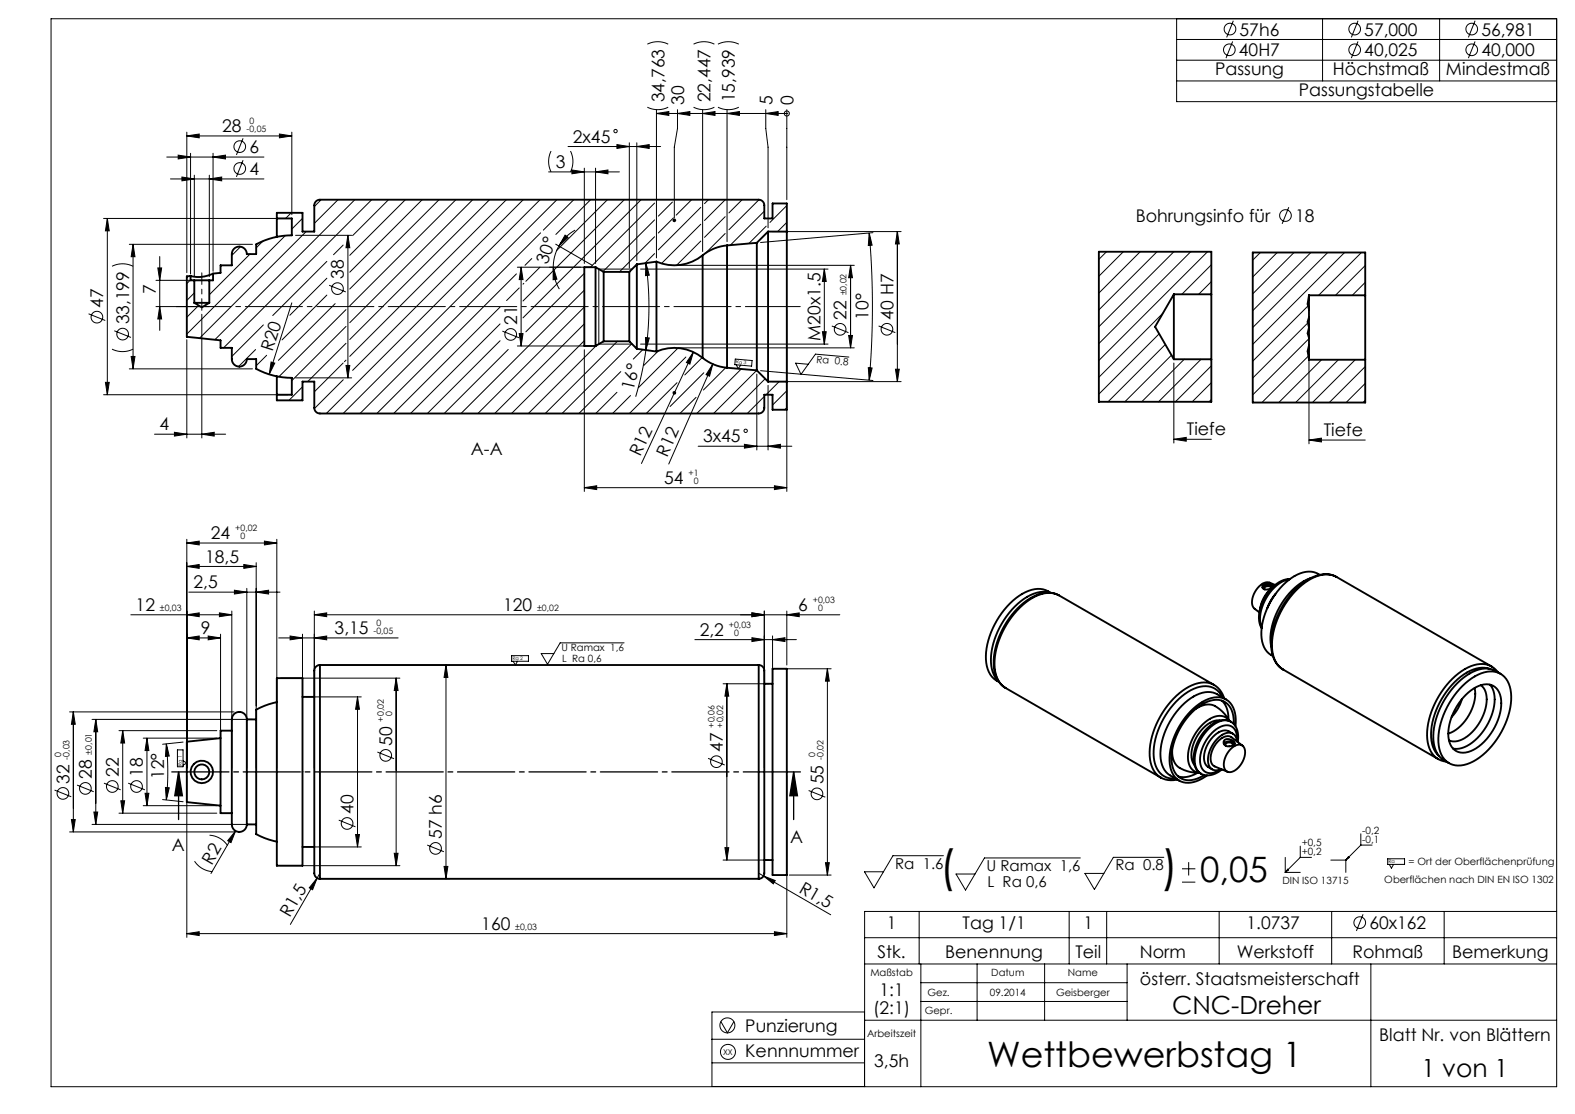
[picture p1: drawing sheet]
<svg xmlns="http://www.w3.org/2000/svg" width="420mm" height="297mm" viewBox="0 0 420 297" stroke-linecap="round" stroke-linejoin="round" font-family="sans-serif">
<g fill="none" stroke="#000" stroke-width=".27">
<path d="M13.6 5h401.5v284.7h-401.5zM172.6 11.8a6.2 6.2 0 0 1 5.6 0M184.9 11.8a6.2 6.2 0 0 1 5.6 0M191.5 11.8a6.2 6.2 0 0 1 5.5 0M313.8 5v22.1h101.3M313.8 10.5h101.3M313.8 16.1h101.3M328.7 11.1l-1.8 4.4M328.9 5.5l-1.8 4.5M352.7 5v16.6M362.1 5.5l-1.7 4.5M362.1 11.1l-1.7 4.4"/>
<path d="M383.9 5v16.6M393.4 5.5l-1.8 4.5M393.4 11.1l-1.8 4.4M49.8 36.2l3.3-.5v1zM49.8 35.2v37.5M49.8 36.2h28M64.8 36.9l-1.8 4.4M74.5 35.7l3.3 .5-3.3 .5zM77.8 35.2v22M151.5 39.1h24.7M164.5 38.6l3.3 .5-3.3 .5zM167.8 38.1v33.4"/>
<path d="M169.8 39.1l3.3-.5v1zM169.8 38.1v31.4M172.6 28.6a6.2 6.2 0 0 0 5.6 0M175.1 30.3l3.3-.6v1.1zM175.1 30.3h34.7M175.1 29.2v39.6M180.7 30.3l3.3-.6v1.1zM180.7 29.2v5l-.9 5v18.9M184.9 28.6a6.2 6.2 0 0 0 5.6 0M187.4 30.3l3.3-.6v1.1zM187.4 29.2v37.9M191.5 28.6a6.2 6.2 0 0 0 5.5 0"/>
<path d="M193.9 30.3l3.3-.6v1.1zM193.9 29.2v35.2M204.2 30.3l3.3-.6v1.1zM204.2 29.2v5l.6 5v21.5M209.8 30.3h.1M209.8 29.2v24M313.8 21.6h101.3M27.6 58.2h49.2M28.6 58.2l.5 3.3h-1zM28.6 58.2v47M44.5 41.9h25.9M45.5 47.7h24.9"/>
<path d="M47.5 41.4l3.3 .5-3.3 .5zM48.5 47.2l3.3 .5-3.3 .5zM50.8 40.9v32.2M51.8 46.7v27M55.8 47.7l3.3-.5v1zM55.8 46.7v27M56.8 41.9l3.3-.5v1zM56.8 40.9v31.4M64.8 42.7l-1.8 4.5M77.7 56.7l-1.5 1.5M80.7 58.2l-2.9 2.9M85.7 53.2l-1.9 1.9"/>
<path d="M90.1 53.2l-6.3 6.4M94.6 53.2l-37.3 37.4M99.1 53.2l-39.5 39.5M103.6 53.2l-9.6 9.6M108.1 53.2l-14.8 14.9M112.6 53.2l-19.3 19.4M117.1 53.2l-23.8 23.9M121.6 53.2l-28.3 28.3M126.1 53.2l-32.8 32.8M130.6 53.2l-37.3 37.3M135 53.2l-41.7 41.8M139.5 53.2l-45.5 45.5"/>
<path d="M144 53.2l-57 57M146.3 45.8h18.9M147 40.3a6.2 6.2 0 0 0 0 5.5M148.5 53.2l-57 57M152.1 40.3a6.2 6.2 0 0 1 0 5.5M152.5 45.3l3.3 .5-3.3 .5zM153 53.2l-8.1 8.2M155.8 44.8v25.4M157.5 53.2l-9.3 9.3M158.8 45.8l3.3-.5v1zM158.8 44.8v25.4M162 53.2l-13.6 13.6"/>
<path d="M166.5 53.2l-27 27M171 53.2l-31.5 31.5M174.6 54.1l-17.1 17.1M174.6 58.6l-13.8 13.8M179.3 53.9l-3.7 3.7M179.3 58.7h1M179.5 58.4l.7 .7M179.6 58.1l-4 4M179.8 58.2v1M180.2 58.4l-.7 .7M184.4 53.2l-4.1 4.2M186.9 55.3l-11.3 11.3"/>
<path d="M186.9 59.8l-10.5 10.4M188.9 53.2l-1 1.1M193.4 53.3l-5.5 5.5M193.4 57.8l-5.5 5.5M197.9 53.2l-3.5 3.6M202.4 53.2l-8 8.1M203.8 56.3l-9 9.1M209.8 54.8l-4.5 4.5M209.8 59.3l-2.4 2.4M343.7 55.2l-1.8 4.5M29.9 71a6.3 6.3 0 0 1 5.6 0M34.5 65.1h32.8"/>
<path d="M35.5 65.1v33.2M35.5 65.1l.5 3.3h-1zM41.6 74.7h14.2M42.1 71.4h1l-.5 3.3zM42.6 68.4v19.7M50.8 74.6l-1 1M51.8 78.1l-2 2M57 72.9l-.2 .2M59.2 70.7l-.4 .4M64.1 65.8l-2.3 2.3M66.7 67.7l-10.9 10.9M70.1 64.3l-1.8 1.8"/>
<path d="M76.1 62.8l-26.3 26.3M78.8 62.7h15M81.6 61.7l-28.4 28.5M87.2 69.7l-14.5 14.4M87.2 74.2l-9.9 9.8M87.2 78.7l-12 11.9M87.8 76.1l4.4 1.7M91.5 65.3l-2.6 2.6M92.8 62.7v38M92.8 62.7l.5 3.3h-1zM137.7 73l-37.2 37.2M138 71.2h19.8"/>
<path d="M138.5 76.8l-3.4 3.3M139 71.2l.5 3.3h-1zM139 71.2v21M139.7 75.5l-.2 .3M141.8 68.9l-1.8 1.8M144 71.2l-3.8 3.8M144.2 62.1l-48.2 48.1M147.5 71.2l1 3.2-1 .2zM147.5 71.2l.4 3.1 1.3 2.8M148.2 65.1l9.7 5.6M149 65.6l-1.1 2.7-.4 2.9M150.7 62.7l.8 .6-2.5 2.3z"/>
<path d="M153.4 61.4l-2.5 1.8-1.9 2.4M155.8 72.9l-15.6 15.6M155.8 77.4l-32.9 32.8M168.6 71.7h-8.9v20h8.9M170.8 71.7h50M172.2 70.1l.9 3.3-1 .1zM172.2 70.1a83.3 83.3 0 0 1 0 23.2M174.6 63.1l-9.4 9.4M174.6 67.6l-2.6 2.6M180.8 70.7h47M186.9 64.3l-6.5 6.4M193.4 62.3l-5.2 5.2"/>
<path d="M204.3 60.3l-4.6 4.6M205.8 61.7h34.5M219.8 71.7v20M219.8 71.7l.5 3.3h-1zM226.8 70.7l.5 3.3h-1zM226.8 70.7v22M231.8 62.1l.8 3.3h-1.1zM231.8 62.1a225.1 225.1 0 0 1 0 39.3M232.8 62l-30 2.7M239.3 61.7l.5 3.3h-1zM239.3 61.7v40M295.1 67.1l-2.1 2.1"/>
<path d="M299.6 67.1l-6.6 6.6M304 67.1l-11 11M308.5 67.1l-15.5 15.5M313 67.1l-20 20M317.5 67.1l-24.5 24.5M322 67.1l-29 29M323 70.6l-7.8 7.9M323 75.1l-3.4 3.4M336.1 67.3l-2 2.1M340.6 67.3l-6.5 6.6M345.1 67.3l-11 11M349.6 67.3l-15.5 15.5"/>
<path d="M354.1 67.3l-20 20M358.6 67.3l-24.5 24.5M363 67.3l-11.4 11.4M364.1 70.8l-8 7.9M364.1 75.3l-3.5 3.4M23.6 83.7l4.5 1.7M29.9 93.1a6.3 6.3 0 0 0 5.6 0M30.5 88.2l4.4 1.8M34.5 98.3h32.8M35 95h1l-.5 3.3zM41.6 81.7h14.2M42.6 81.7l.5 3.3h-1z"/>
<path d="M49.8 90.6v26.2M53 81.4l-3.2 3.2M53.8 83.8v33M68.2 93.2l-4.6 4.5M70.2 86.6l-8.4 8.4M71.1 94.7l-2.8 2.8M72.3 96.5l1 .3-1.5 3zM77.8 80.7l-6 19.1M89.4 81l-15.2 15.1M91.5 96.8l-7.7 7.7M92.3 97.4h1l-.5 3.3zM92.3 82.5l-17.9 17.9"/>
<path d="M92.3 87l-14.5 14.5M92.3 91.5l-10.2 10.2M92.3 96l-.5 .4M133.4 81.9l-28.4 28.3M133.4 90.8l-19.4 19.4M133.4 86.4l-23.9 23.8M134 88.3l4.4 1.8M135.5 93.2l-17 17M138 92.2h19.8M138.5 88.9h1l-.5 3.3zM155.8 93.2v37.8M155.8 81.9l-28.4 28.3"/>
<path d="M155.8 86.3l-23.9 23.9M155.8 90.8l-19.4 19.4M159 92.1l-18.1 18.1M164.6 91l-19.2 19.2M165.5 99.1l-11.1 11.1M168.5 91.6l-18.6 18.6M170.8 91.7h50M171.4 93.2l-2.5 2.5M172.1 90l1 .1-.9 3.2zM172.2 93.3l-1.2 7-1.5 5.5M175.6 93.5l-4 4M180.8 92.8l-10.6 10.6"/>
<path d="M180.8 92.7h47M182.9 95.2l-15.1 15M184.9 93.9l-.9 3.2-1-.5zM184.9 93.9l-13.8 29.7M187.3 95.3l-4.7 4.7M187.7 99.4l-9 9M190 97h.1M190.1 97.1l-.9 3.2-.9-.4zM190.1 97.1l-11.8 26.6M193.5 98l-5.9 6M196.1 95.7l4.5 .4-.2 1.5-4.5-.4zM196.4 97.3l.5 1 .6-.9"/>
<path d="M197.7 98.4l-11.9 11.8M201.8 98.7l-11.5 11.5M201.8 99.7v20.3M202.8 98.8l30 2.6M209.8 82.7v48.3M219.3 88.4h1l-.5 3.3zM221.8 86.9l4.5 1.8M226.3 89.4h1l-.5 3.3zM226.4 95.2l-8.9-.8-3.9 5.4-1.4-3 3.3 .3M231.5 98l1.1 .1-.8 3.3zM234.3 86.9l4.4 1.8M238.8 98.4h1l-.5 3.3z"/>
<path d="M309.1 89l-16.1 16.1M310.1 83.5l-17.1 17.1M310.8 91.8l-15.3 15.3M312.4 94.7l-12.4 12.4M313 96.8v21.3M315.8 95.8l-11.3 11.3M320.3 95.8l-11.4 11.3M323 97.5l-9.6 9.6M348.8 86.1l-14.7 14.7M348.8 81.5l-14.7 14.8M348.9 94.9l-12.4 12.4M349.1 90.3l-15 15"/>
<path d="M349.1 93.1v25.2M352.4 95.9l-11.4 11.4M356.9 95.9l-11.4 11.4M361.4 95.9l-11.4 11.4M364.1 97.7l-9.6 9.6M27.6 105.2h49.2M28.1 101.9h1l-.5 3.3zM41.2 115.8h19M46.5 115.3l3.3 .5-3.3 .5zM53.8 115.8l3.3-.5v1zM74.1 105.2l-.3 .3M78.8 100.7h15"/>
<path d="M80.7 103.1l-3.6 3.6M91.5 101.2l-7.7 7.7M164.5 104.6l-5.6 5.6M168.1 105.5l-4.7 4.7M179.3 104.7h1M179.5 104.4l.7 .7M179.8 104.2v1M180.2 104.4l-.7 .7M180.5 102l-8.2 8.2M185.6 105.9l-4.3 4.3M186.2 119h25M198.5 118.5l3.3 .5-3.3 .5z"/>
<path d="M203.8 105.7l-4.5 4.5M204.1 101l-9.3 9.2M204.8 119l3.3-.5v1zM204.8 102.7v17.3M205.8 101.7h34.5M207.8 101.7l-3.5 3.5M209.8 104.2l-3.8 3.8M209.8 108.7l-.5 .5M313 117.1l3.3-.5v1zM313 117.1h10M323 102l-5.1 5.1M323 106.5l-.6 .6"/>
<path d="M349.1 117.3l3.3-.5v1zM349.1 117.3h15M364.1 102.2l-5.1 5.1M364.1 106.7l-.6 .6M155.8 130l3.3-.5v1zM155.8 130h54M206.5 129.5l3.3 .5-3.3 .5zM49.8 144.8l3.3-.5v1zM49.8 151l3.3-.5v1zM49.8 143.8v61M49.8 144.8h24M49.8 151h18.5"/>
<path d="M50.3 157.9h24.4M62.5 157.4l3.3 .5-3.3 .5zM65 150.5l3.3 .5-3.3 .5zM65.8 156.9v47.9M68.3 157.9l3.3-.5v1zM68.3 150v54.8M70.5 144.3l3.3 .5-3.3 .5zM73.8 143.8v61M34.9 163.9h26.9M49.8 170.1l3.3-.5v1zM49.8 163.9l3.3-.5v1zM49.8 170.1h9"/>
<path d="M55.5 169.6l3.3 .5-3.3 .5zM58.5 163.4l3.3 .5-3.3 .5zM58.8 169.1v35.7M61.8 162.9v41.9M74.3 170.1h31.9M77.4 169.6l3.3 .5-3.3 .5zM80.7 169.1v35.7M83.8 170.1l3.3-.5v1zM83.8 163.9l3.3-.5v1zM83.8 163.9h140.1M83.8 162.9v41.9M84.8 177.3h35.1"/>
<path d="M118.9 177.3v57M118.9 177.3l.5 3.3h-1zM136.4 174.8h4.5v1.5h-4.5zM136.8 176.3l.6 1 .6-1M166.4 171.4h-17l-3.4 5.7-1.7-2.9h3.4M185.3 170.5h27.1M200.5 163.4l3.3 .5-3.3 .5zM200.5 170l3.3 .5-3.3 .5zM203.8 162.9v41.9M206 170.5l3.3-.5v1zM206 169.5v11.8M209.8 163.9l3.3-.5v1z"/>
<path d="M209.8 162.9v14.4M210.1 178.3h11.5M220.6 178.3v55M220.6 178.3l.5 3.3h-1zM18.6 189.8h43.8M19.6 189.8l.5 3.3h-1.1zM19.6 189.8v32M24.5 191.8h42.8M25.5 191.8l.6 3.3h-1.1zM25.5 191.8v28M31.7 194.8h26.1M32.7 194.8v22"/>
<path d="M32.7 194.8l.5 3.3h-1zM38.2 196.8h19.6M39.2 196.8v18M39.2 196.8l.5 3.3h-1zM44.4 198.3l.7 3.3-1 .1zM44.4 198.3l.3 7.5-.3 7.5M47.3 199.9h1.5v4.5h-1.5zM48.8 197.8l-5.4 .6M74.8 180.8h31.8M81.7 185.8h14.6M95.3 185.8v40M95.3 185.8l.5 3.3h-1z"/>
<path d="M105.6 180.8v50M105.6 180.8l.5 3.3h-1zM192.8 182.3h12.2M193.8 182.3v47M193.8 182.3l.5 3.3h-1zM14.6 210.6l4.4 1.8M19 218.5h1.1l-.5 3.3zM20.5 209.3l4.5 1.8M24.5 219.8h42.8M25 216.5h1.1l-.6 3.3zM27.7 208.8l4.5 1.8M31.7 216.8h26.1"/>
<path d="M32.2 213.5h1l-.5 3.3zM34.2 208.8l4.4 1.8M38.2 214.8h19.6M38.7 211.5h1l-.5 3.3zM43.4 213.2l5.4 .5M44.1 209.9l1 .1-.7 3.3zM48.8 202.8l1 .6-1 .6M49.8 206.8v43.1M90.3 218.7l4.5 1.7M100.6 200.5l4.5 1.8M188.8 202.2l4.5 1.8M209.8 206.8v43.1"/>
<path d="M215.6 210.8l4.5 1.7M18.6 221.8h44.1M51.9 229.6a6.2 6.2 0 0 0 4.8 2.8M55.9 222.7a6.2 6.2 0 0 1 4.8 2.8M62.8 221.5l-6.5 11.4M62.8 221.5l-1.2 3.1-.9-.5zM74.8 230.8h31.8M81.7 225.8h14.6M84.6 234.1l-1.2 3.1-.9-.5zM84.8 234.3h35.1M85.3 232.8l-7.9 13.7M94.8 222.5h1l-.5 3.3z"/>
<path d="M105.1 227.5h1l-.5 3.3zM113.9 225.3l4.5 1.8M118.4 231h1l-.5 3.3zM192.8 229.3h12.2M193.3 226h1l-.5 3.3zM202.3 232.8l19.2 11.1M203.6 233.5l3.1 1.3-.5 .8zM210.5 233.3h11.1M220.1 230h1l-.5 3.3zM251.6 228.1h-13.5l-5 8.6-2.6-4.3h5.1M288.1 228.7h-25.6l-5 8.6-2.6-4.3h5.1M310.4 228.6h-13.5l-5.1 8.5-2.5-4.2h5.1"/>
<path d="M315.2 235.2h3.6M315.2 231.6h3.6M317 229.9v3.5M342.7 228.6v4M342.7 232.6h4M343.4 231.7l.2 .2-.9 .7zM346.7 228.6l-4 4M346.7 225.6v3M346.7 228.6h3M354.9 229.3h4M358.9 229.3v3.3M359.5 228.4l.3 .2-.9 .7z"/>
<path d="M362.9 225.3l-4 4M362.9 222.3v3M362.9 225.3h3M370 229h4.5v1.5h-4.5zM370.5 230.5l.5 1 .6-1M49.8 248.9l3.3-.5v1zM49.8 248.9h160M206.5 248.4l3.3 .5-3.3 .5zM230.6 257h184.5M230.6 250h184.5M245.1 243v14M245.6 257v32.7"/>
<path d="M260.6 257v15M278.6 257v15M285.1 243v14M295.1 243v14M300.6 257v15M325.1 243v14M355.1 243v14M363.5 243.8l-1.8 4.4M365.6 257v32.7M385.1 243v14M415.1 243h-184.5v46.7M189.9 277.1h40.6"/>
<path d="M192.2 272.4l1.8 3 1.7-3M230.5 269.8h-40.6v19.9h40.6M230.6 272h184.5M245.6 262h55M245.6 267h55M189.9 283.4h40.6"/>
<circle cx="327.8" cy="13.3" r="1.56"/>
<circle cx="328" cy="7.8" r="1.56"/>
<circle cx="361.2" cy="7.8" r="1.56"/>
<circle cx="361.2" cy="13.3" r="1.56"/>
<circle cx="392.5" cy="7.8" r="1.56"/>
<circle cx="392.5" cy="13.3" r="1.56"/>
<circle cx="63.9" cy="39.1" r="1.56"/>
<circle cx="164.1" cy="35" r=".44"/>
<circle cx="209.8" cy="30.3" r=".68"/>
<circle cx="63.9" cy="44.9" r="1.56"/>
<circle cx="342.8" cy="57.5" r="1.56"/>
<circle cx="90" cy="76.9" r="1.56"/>
<circle cx="25.8" cy="84.6" r="1.56"/>
<circle cx="32.7" cy="89.1" r="1.56"/>
<circle cx="136.2" cy="89.2" r="1.56"/>
<circle cx="224" cy="87.8" r="1.56"/>
<circle cx="236.5" cy="87.8" r="1.56"/>
<circle cx="198.8" cy="114.9" r=".44"/>
<circle cx="16.8" cy="211.5" r="1.56"/>
<circle cx="22.8" cy="210.2" r="1.56"/>
<circle cx="29.9" cy="209.7" r="1.56"/>
<circle cx="36.4" cy="209.7" r="1.56"/>
<circle cx="92.6" cy="219.5" r="1.56"/>
<circle cx="102.9" cy="201.4" r="1.56"/>
<circle cx="191" cy="203.1" r="1.56"/>
<circle cx="217.9" cy="211.6" r="1.56"/>
<circle cx="116.1" cy="226.2" r="1.56"/>
<circle cx="362.6" cy="246" r="1.56"/>
<circle cx="194" cy="273.4" r="2"/>
<circle cx="194.1" cy="280.4" r="2"/>
</g>
<path d="M358.9 229.3l.9-.7-.2-.1zM359.5 228.4l-.6 .9 .7-.8zM343.5 231.8l-.8 .8 .9-.7zM343.4 231.7l-.7 .9 .8-.8z" fill-rule="evenodd" fill="#000"/>
<path d="M47.6 205.8l1 6.3h-2zM47.6 205.8v12.7M211.6 205.8l1.1 6.3h-2.1zM211.6 205.8v12.7" fill="none" stroke="#000" stroke-width=".35"/>
<path d="M213.4 81.7h-166.4" fill="none" stroke="#000" stroke-width=".27" stroke-dasharray="15.2 1.3 1.3 1.3" stroke-dashoffset=".6"/>
<path d="M53.8 72.7v10" fill="none" stroke="#000" stroke-width=".27" stroke-dasharray="15.2 1.3 1.3 1.3" stroke-dashoffset="12.1"/>
<path d="M213.6 205.8h-168" fill="none" stroke="#000" stroke-width=".35" stroke-dasharray="15.2 1.3 1.3 1.3" stroke-dashoffset="-.2"/>
<g fill="#000">
<path d="M72.3 96.5l1 .3-1.5 3zM184.9 93.9l-.9 3.2-1-.5zM190.1 97.1l-.9 3.2-.9-.4zM62.8 221.5l-1.2 3.1-.9-.5zM84.6 234.1l-1.2 3.1-.9-.5zM203.6 233.5l3.1 1.3-.5 .8z"/>
<path d="M204.2 30.3l3.3-.6v1.1zM187.4 30.3l3.3-.6v1.1zM180.7 30.3l3.3-.6v1.1zM193.9 30.3l3.3-.6v1.1zM175.1 30.3l3.3-.6v1.1z"/>
<path d="M35.5 65.1l.5 3.3h-1zM35 95h1l-.5 3.3zM92.8 62.7l.5 3.3h-1zM92.3 97.4h1l-.5 3.3zM219.8 71.7l.5 3.3h-1zM219.3 88.4h1l-.5 3.3z"/>
<path d="M150.7 62.7l.8 .6-2.5 2.3zM147.5 71.2l1 3.2-1 .2z"/>
<path d="M172.1 90l1 .1-.9 3.2zM172.2 70.1l.9 3.3-1 .1z"/>
<path d="M28.1 101.9h1l-.5 3.3zM28.6 58.2l.5 3.3h-1zM238.8 98.4h1l-.5 3.3zM239.3 61.7l.5 3.3h-1zM138.5 88.9h1l-.5 3.3zM139 71.2l.5 3.3h-1zM226.3 89.4h1l-.5 3.3zM226.8 70.7l.5 3.3h-1zM42.6 81.7l.5 3.3h-1zM42.1 71.4h1l-.5 3.3z"/>
<path d="M231.5 98l1.1 .1-.8 3.3zM231.8 62.1l.8 3.3h-1.1z"/>
<path d="M62.5 157.4l3.3 .5-3.3 .5zM68.3 157.9l3.3-.5v1zM49.8 170.1l3.3-.5v1zM55.5 169.6l3.3 .5-3.3 .5zM49.8 144.8l3.3-.5v1zM70.5 144.3l3.3 .5-3.3 .5zM49.8 248.9l3.3-.5v1zM206.5 248.4l3.3 .5-3.3 .5zM49.8 163.9l3.3-.5v1zM58.5 163.4l3.3 .5-3.3 .5zM49.8 151l3.3-.5v1zM65 150.5l3.3 .5-3.3 .5zM48.5 47.2l3.3 .5-3.3 .5zM55.8 47.7l3.3-.5v1zM49.8 36.2l3.3-.5v1zM74.5 35.7l3.3 .5-3.3 .5zM198.5 118.5l3.3 .5-3.3 .5zM204.8 119l3.3-.5v1zM164.5 38.6l3.3 .5-3.3 .5zM169.8 39.1l3.3-.5v1zM152.5 45.3l3.3 .5-3.3 .5zM158.8 45.8l3.3-.5v1z"/>
<path d="M200.5 163.4l3.3 .5-3.3 .5zM83.8 163.9l3.3-.5v1z"/>
<path d="M209.8 163.9l3.3-.5v1zM200.5 163.4l3.3 .5-3.3 .5zM206 170.5l3.3-.5v1zM200.5 170l3.3 .5-3.3 .5zM83.8 170.1l3.3-.5v1zM77.4 169.6l3.3 .5-3.3 .5zM206.5 129.5l3.3 .5-3.3 .5zM155.8 130l3.3-.5v1zM56.8 41.9l3.3-.5v1zM47.5 41.4l3.3 .5-3.3 .5zM53.8 115.8l3.3-.5v1zM46.5 115.3l3.3 .5-3.3 .5zM313 117.1l3.3-.5v1zM349.1 117.3l3.3-.5v1z"/>
<path d="M44.1 209.9l1 .1-.7 3.3zM44.4 198.3l.7 3.3-1 .1z"/>
<path d="M211.6 205.8l1.1 6.3h-2.1zM47.6 205.8l1 6.3h-2z"/>
<path d="M118.4 231h1l-.5 3.3zM118.9 177.3l.5 3.3h-1zM38.7 211.5h1l-.5 3.3zM39.2 196.8l.5 3.3h-1zM19 218.5h1.1l-.5 3.3zM19.6 189.8l.5 3.3h-1.1zM94.8 222.5h1l-.5 3.3zM95.3 185.8l.5 3.3h-1zM105.1 227.5h1l-.5 3.3zM105.6 180.8l.5 3.3h-1zM32.2 213.5h1l-.5 3.3zM32.7 194.8l.5 3.3h-1zM25 216.5h1.1l-.6 3.3zM25.5 191.8l.6 3.3h-1.1zM193.3 226h1l-.5 3.3zM193.8 182.3l.5 3.3h-1zM220.1 230h1l-.5 3.3zM220.6 178.3l.5 3.3h-1z"/>
</g>
<g fill="none" stroke="#000" stroke-width=".5">
<path d="M73.8 58.2h4v4.5a20 20 0 0 0-9.5 2.4v2.6h-2.5a2 2 0 0 0-2-2 2 2 0 0 0-2 2v3h-3v2l-2 .3M73.8 58.2v-1.5h6.9v5h3.1v-7a1.5 1.5 0 0 1 1.5-1.5h117a1.5 1.5 0 0 1 1.5 1.5v3.5h2.2v-4h3.8v7.5M73.8 58.2v4.9M50.8 73.6l-1 .1v16.1l9 .9v2h3v3a2 2 0 0 0 2 2 2 2 0 0 0 2-2h2.5v2.6a20 20 0 0 0 9.5 2.4v4.5h-4M50.8 73.6v1.1h1M51.8 74.7h4M51.8 74.7v6M55.8 74.7v6M56.8 73a8.8 8.8 0 0 1-6 .6M56.8 73v1.7h-1M158.8 71.2v21M158.8 71.2l2.2 1.3"/>
<path d="M158.8 71.2h-3v21h3M161 72.5v18.5M161 72.5h6.8M167.8 72.5v18.5M169.8 70.5v22.5M169.8 70.5l-2 2M175.1 69.8v23.9M175.1 69.8l-5.3 .7M187.4 68.1a12 12 0 0 1-12.3 1.7M187.4 68.1v27.3M193.9 65.4a12 12 0 0 0-6.5 2.7M193.9 65.4v32.6"/>
<path d="M201.8 64.7v34M201.8 64.7l-7.9 .7M204.8 61.7v40M204.8 61.7h5M204.8 61.7l-3 3M209.8 61.7v40M313 78.5v17.3M313 78.5h10M313 78.5l-5 8.6 5 8.7M323 78.5v17.3M323 78.5v-11.4h-30v40h30v-11.3M349.1 78.7v3.8"/>
<path d="M349.1 78.7h15M349.1 78.7l-.4 2.3 .4 1.5M364.1 78.7v17.2M364.1 78.7v-11.4h-30v40h30v-11.4M51.8 80.7h4M51.8 80.7l2 1.2 2-1.2M161 91l-2.2 1.2M161 91h6.8M167.8 91l2 2M169.8 93l5.3 .7M175.1 93.7a12 12 0 0 1 12.3 1.7M187.4 95.4a12 12 0 0 0 6.5 2.6"/>
<path d="M193.9 98l7.9 .7M201.8 98.7l3 3M313 95.8h10M349.1 92.1v3.8M349.1 84.6v5.5M349.1 82.5v2.1M349.1 90.1v2M349.1 84.6l-.4 1.2 .4 1.5-.4 1.5 .4 1.3M349.1 92.1l-.4 1.5 .4 2.3M349.1 95.9h15M73.8 100.3v4.9M204.8 101.7h5"/>
<path d="M209.8 101.7v7.5h-3.8v-4h-2.2v3.5a1.5 1.5 0 0 1-1.5 1.5h-117a1.5 1.5 0 0 1-1.5-1.5v-7h-3.1v5h-6.9v-1.5M279.9 158a8.7 8.7 0 0 0-7.6 2.2 21 21 0 0 0-8 17.4l.7 2.3 1.2 1.7M280.2 158a6.5 6.5 0 0 0-7.6 .3 21.3 21.3 0 0 0-9.7 17.6 6.3 6.3 0 0 0 3.6 6M282.3 158.7a8.2 8.2 0 0 0-8.7 1.5 21.7 21.7 0 0 0-8.6 17.5 7 7 0 0 0 3.1 5.7M337.2 157.1a.88 .88 0 0 1 .5-.9 .88 .88 0 0 1 1 .2l.4 .3a10 10 0 0 0-3 5.4M339.5 156.5a2.01 2.01 0 0 0-2.8 .2M339.6 156.3a2.02 2.02 0 0 0-2.9-.1 1.04 1.04 0 0 0 .5 1 1.04 1.04 0 0 0 1.2-.1l1-.5M340 156l-1.4-.7a3.7 3.7 0 0 0-3.9 2.5 3.6 3.6 0 0 0-.2 4.5l1.3 1M340.1 158.4l-1.4 2.1-.8 1.6M343.9 154.5a9.9 9.9 0 0 0-7 6.5 8.3 8.3 0 0 0-.4 6.3M344 154.4a8.8 8.8 0 0 0-7.2 5.8 8 8 0 0 0-.4 7.3M349.5 154.1a18.2 18.2 0 0 0-10.3 12.8l-.4 2.9 .2 2.6"/>
<path d="M351.9 153.3a6 6 0 0 0-6.7 .3 19.1 19.1 0 0 0-8.8 16.6 5.5 5.5 0 0 0 3 4.7M356.4 153.8a7.3 7.3 0 0 0-7.6 1 22.2 22.2 0 0 0-9.6 17.9 6.9 6.9 0 0 0 2.9 5.8l41.4 23.9M356.4 153.8l41.3 23.9M356.4 153.8a7.9 7.9 0 0 0-8.5 1.3 21.8 21.8 0 0 0-8.9 17.4 6.9 6.9 0 0 0 3.2 6M85.3 177.3a1.7 1.7 0 0 0-1.5 2.3v51a4.5 4.5 0 0 0 .5 3.3l1 .4M85.3 177.3v57M85.3 177.3h117M202.3 177.3a1.87 1.87 0 0 1 1.5 2.5v51.9a1.87 1.87 0 0 1-1.5 2.6M202.3 177.3v57M206 178.3h3.8v55h-3.8zM397.2 178.3a8.4 8.4 0 0 0-7.7 2.1 20.6 20.6 0 0 0-7.8 17l.7 2.4 1.3 1.8M397.7 177.7l1.7 1.5"/>
<path d="M397.7 177.7a7.1 7.1 0 0 0-7.1 .7 21.9 21.9 0 0 0-10 18.6 6.6 6.6 0 0 0 2.9 5.3M397.7 177.7h.1M400.1 179.6a6.7 6.7 0 0 0-8.2 0 21.3 21.3 0 0 0-9.7 17.5 6.6 6.6 0 0 0 4.2 6.4M58.8 196.8l-9 .9v16.2l9 .9M61.8 194.8h-3v22h3M65.8 191.8a2.02 2.02 0 0 0-2.2-2 2.02 2.02 0 0 0-1.8 2.4v25.1a5.5 5.5 0 0 0 .6 3.9 2 2 0 0 0 2.2 .4 2 2 0 0 0 1.2-1.8M65.8 191.8v28M65.8 191.8h2.5M73.8 187.2l-3.2 1-2.3 1v33.2l2.3 1 3.2 1M73.8 180.8h6.9v50h-6.9zM80.7 185.8h3.1M203.8 182.3h2.2"/>
<path d="M268.1 183.4l41.4 23.9M312.6 200a5.1 5.1 0 0 0 1.9 4.7M323.8 182.6a7.3 7.3 0 0 0-7.6 1 22.2 22.2 0 0 0-9.6 17.9 6.9 6.9 0 0 0 2.9 5.8M323.8 182.6l-41.4-23.9a6.8 6.8 0 0 0-7.1 .7 21.9 21.9 0 0 0-10.1 18.7 6.6 6.6 0 0 0 2.9 5.3M323.8 182.6h.1M323.8 182.6l1.4 1.2 1.3 2.4M324 188.3l2 1.4 1.8 2.5M324 188.3a4.8 4.8 0 0 0-5 .6M325.3 192.1a7.4 7.4 0 0 0-6.4 4.7 7.1 7.1 0 0 0-.4 7.1M325.8 186.8a6.3 6.3 0 0 1 1.8 4.9M326 185.9a5.1 5.1 0 0 0-6.8-2.6 19.1 19.1 0 0 0-10.4 11.6 12 12 0 0 0 .2 10.7 4.8 4.8 0 0 0 4.5 2M326.3 198.3a1.96 1.96 0 0 1 2.9 0"/>
<path d="M326.6 197.2a1.85 1.85 0 0 1 2.6 1.1 1.81 1.81 0 0 1-2.9-.1v-.4zM327 186.5a8.9 8.9 0 0 0-4.2-2 11.4 11.4 0 0 0-9.1 5.3 17.6 17.6 0 0 0-4 13.3l.5 1.5 .7 1.2 1 .8 2.6 1.5M327.8 192.2a3.6 3.6 0 0 0-5.2-.6 12.5 12.5 0 0 0-5.7 11.4 3.2 3.2 0 0 0 3 3h-1.5l-1.7-.4-2.2-.9M328.2 192.4a4.9 4.9 0 0 1 1.9 5.4M328.2 192.4a5.2 5.2 0 0 0-5.9 1.4 11.3 11.3 0 0 0-3.8 10l.8 1.7 1 .8M328.2 192.4a5.2 5.2 0 0 0-5.8 1.8 11.2 11.2 0 0 0-3.5 10.4l.5 1 .9 .7M328.3 199.6a2.15 2.15 0 0 1 3.5-.3 5.5 5.5 0 0 1-3.7 6.6 1.82 1.82 0 0 1-1.7-2.5l.7-2.3zM328.7 198.7a.88 .88 0 0 0-.5-.8 .88 .88 0 0 0-.9 .1l-.3 .1a.42 .42 0 0 0-.2 .4 .42 .42 0 0 0 .2 .4M328.8 195.6a3.3 3.3 0 0 0-4.9 .4 7.8 7.8 0 0 0-2.6 7.4l.5 .8 1.5 .9M329 193a5.8 5.8 0 0 0-3.3-6.3 8.1 8.1 0 0 0-7.3 2.7 17.6 17.6 0 0 0-5.9 14.4 4.6 4.6 0 0 0 6.7 3.8l1.9-1M329.5 193.6a6.8 6.8 0 0 0-3-7.3 7.6 7.6 0 0 0-7.4 1.9 19.3 19.3 0 0 0-7.2 15.5 5 5 0 0 0 7.2 4.6l2.8-1.6M329.9 197.6a3.5 3.5 0 0 0-2.1-4.2 6.3 6.3 0 0 0-5.7 3.3 8.3 8.3 0 0 0-1.5 8.2 2.96 2.96 0 0 0 4.3 .6l.6-.4"/>
<path d="M329.9 197.7a2.31 2.31 0 0 0-1.4-2.2 2.31 2.31 0 0 0-2.5 .4 8 8 0 0 0-3.7 8.1 2.18 2.18 0 0 0 3.3 1M331.3 198.8l-2.9-2.2a2.68 2.68 0 0 0-3.3 .8 5.8 5.8 0 0 0-1.9 6.4l.6 .5 3.5 1.5M389.8 186.4l-.9 2.3-1.8 2.5M390 182.9a10.6 10.6 0 0 1 8.8-3.8 5.7 5.7 0 0 1 4.1 5.7 20.8 20.8 0 0 1-10.9 18.6 5.5 5.5 0 0 1-8.3-4.6 20.7 20.7 0 0 1 6.3-15.9zM390.8 185.3a7.3 7.3 0 0 1 6.8-2.7 5 5 0 0 1 2.7 5.7 15.3 15.3 0 0 1-8.1 11.9 4 4 0 0 1-6-3.8 15.2 15.2 0 0 1 4.6-11.1zM393.2 183.4a11.8 11.8 0 0 1-7 12.2M394.9 182.7a5.7 5.7 0 0 1 1.2 6.2 12.1 12.1 0 0 1-7.4 8.7l-1.3 .1-1-.3M397.3 182.5a7.9 7.9 0 0 1 .7 7.5 14.3 14.3 0 0 1-8.3 9.5l-1.3 .2-.9-.1M65.8 219.8h2.5M309.5 207.3a6.1 6.1 0 0 0 4.5 .5M319.4 206a6.6 6.6 0 0 1-5.2 1M325.8 205.1a5.2 5.2 0 0 1-5.5 1.2"/>
<path d="M383.5 202.3v.1M383.5 202.3l2.2 .8M80.7 225.8h3.1M85.3 234.3h117M203.8 229.3h2.2"/>
<circle cx="53.8" cy="205.8" r="3"/>
<circle cx="53.8" cy="205.8" r="2"/>
</g>
<g font-size="12">
<text x="250.5" y="235.2">(</text>
<text x="309.8" y="235.2">)</text>
</g>
<g font-size="9.3">
<text x="320" y="235.2">0,05</text>
<text x="263.2" y="284.5">Wettbewerbstag 1</text>
</g>
<g font-size="6.7">
<text x="312.6" y="270.4">CNC-Dreher</text>
<text x="379.1" y="287">1 von 1</text>
</g>
<g font-size="4.7">
<text x="330.6" y="9.5">57h6</text>
<text x="363.8" y="9.5">57,000</text>
<text x="395" y="9.5">56,981</text>
<text x="330.4" y="15">40H7</text>
<text x="363.8" y="15">40,025</text>
<text x="395" y="15">40,000</text>
<text x="324" y="20.1">Passung</text>
<text x="355.5" y="20.1">Höchstmaß</text>
<text x="385.6" y="20.1">Mindestmaß</text>
<text x="177.2" y="27.3" transform="rotate(-90 177.2 27.3)">34,763</text>
<text x="182.4" y="27.9" transform="rotate(-90 182.4 27.9)">30</text>
<text x="189.5" y="27.3" transform="rotate(-90 189.5 27.3)">22,447</text>
<text x="196" y="27.3" transform="rotate(-90 196 27.3)">15,939</text>
<text x="206" y="27.9" transform="rotate(-90 206 27.9)">5</text>
<text x="211.6" y="27.9" transform="rotate(-90 211.6 27.9)">0</text>
<text x="346.4" y="25.6">Passungstabelle</text>
<text x="59.3" y="35.2">28</text>
<text x="66.5" y="40.8">6</text>
<text x="152.8" y="38">2x45</text>
<text x="66.5" y="46.6">4</text>
<text x="148.2" y="44.8">3</text>
<text x="302.9" y="59.2">Bohrungsinfo für</text>
<text x="345.4" y="59.2">18</text>
<text x="146" y="70.6" transform="rotate(-71 146 70.6)">30°</text>
<text x="91.7" y="74.4" transform="rotate(-90 91.7 74.4)">38</text>
<text x="27.6" y="82" transform="rotate(-90 27.6 82)">47</text>
<text x="41.6" y="78.4" transform="rotate(-90 41.6 78.4)">7</text>
<text x="34.4" y="86.5" transform="rotate(-90 34.4 86.5)">33,199</text>
<text x="137.9" y="86.6" transform="rotate(-90 137.9 86.6)">21</text>
<text x="225.7" y="85.2" transform="rotate(-90 225.7 85.2)">22</text>
<text x="231.6" y="85.3" transform="rotate(-90 231.6 85.3)">10°</text>
<text x="238.2" y="85.2" transform="rotate(-90 238.2 85.2)">40 H7</text>
<text x="72.7" y="93.9" transform="rotate(-72 72.7 93.9)">R20</text>
<text x="218.8" y="90.8" transform="rotate(-90 218.8 90.8)">M20x1.5</text>
<text x="169" y="104.3" transform="rotate(-77 169 104.3)">16°</text>
<text x="42.5" y="114.7">4</text>
<text x="187.5" y="117.9">3x45</text>
<text x="316.5" y="116.1">Tiefe</text>
<text x="353" y="116.3">Tiefe</text>
<text x="125.6" y="121.2">A-A</text>
<text x="170.7" y="122" transform="rotate(-65 170.7 122)">R12</text>
<text x="177.9" y="122.1" transform="rotate(-66 177.9 122.1)">R12</text>
<text x="177.1" y="129">54</text>
<text x="56.3" y="143.8">24</text>
<text x="54.7" y="150">18,5</text>
<text x="51.6" y="156.9">2,5</text>
<text x="36.2" y="162.9">12</text>
<text x="134.2" y="162.9">120</text>
<text x="212.8" y="162.9">6</text>
<text x="53.6" y="169.1">9</text>
<text x="89.2" y="169.1">3,15</text>
<text x="186.6" y="169.5">2,2</text>
<text x="104.6" y="198.8" transform="rotate(-90 104.6 198.8)">50</text>
<text x="192.8" y="200.5" transform="rotate(-90 192.8 200.5)">47</text>
<text x="18.5" y="209" transform="rotate(-90 18.5 209)">32</text>
<text x="24.5" y="207.6" transform="rotate(-90 24.5 207.6)">28</text>
<text x="31.7" y="207.1" transform="rotate(-90 31.7 207.1)">22</text>
<text x="38.1" y="207.1" transform="rotate(-90 38.1 207.1)">18</text>
<text x="43.8" y="207.7" transform="rotate(-91 43.8 207.7)">12°</text>
<text x="219.6" y="209.1" transform="rotate(-90 219.6 209.1)">55</text>
<text x="94.3" y="217" transform="rotate(-90 94.3 217)">40</text>
<text x="45.8" y="226.8">A</text>
<text x="117.9" y="223.6" transform="rotate(-90 117.9 223.6)">57 h6</text>
<text x="210.7" y="224.7">A</text>
<text x="56.5" y="230.8" transform="rotate(-60 56.5 230.8)">R2</text>
<text x="212.8" y="237.7" transform="rotate(30 212.8 237.7)">R1,5</text>
<text x="77.3" y="244.9" transform="rotate(-60 77.3 244.9)">R1,5</text>
<text x="128.4" y="247.9">160</text>
<text x="236.5" y="247.7">1</text>
<text x="256.7" y="247.7">Tag 1/1</text>
<text x="288.9" y="247.7">1</text>
<text x="332.4" y="247.7">1.0737</text>
<text x="365.2" y="247.7">60x162</text>
<text x="234" y="255.3">Stk.</text>
<text x="252.1" y="255.3">Benennung</text>
<text x="286.8" y="255.3">Teil</text>
<text x="304" y="255.3">Norm</text>
<text x="329.8" y="255.3">Werkstoff</text>
<text x="360.7" y="255.3">Rohmaß</text>
<text x="387.3" y="255.3">Bemerkung</text>
<text x="304" y="262.6">österr. Staatsmeisterschaft</text>
<text x="234.5" y="265.5">1:1</text>
<text x="198.8" y="275.1">Punzierung</text>
<text x="232.8" y="270.4">(2:1)</text>
<text x="198.8" y="281.7">Kennnummer</text>
<text x="367.8" y="277.6">Blatt Nr. von Blättern</text>
<text x="233.1" y="284.5">3,5h</text>
</g>
<g font-size="4">
<text x="238.7" y="231.6">Ra 1.6</text>
<text x="263.1" y="232.2">U Ramax 1,6</text>
<text x="297.5" y="232">Ra 0.8</text>
<text x="263.3" y="236.4">L Ra 0,6</text>
</g>
<g font-size="2.7">
<text x="217.6" y="96.7" transform="rotate(5 217.6 96.7)">Ra 0.8</text>
<text x="149.7" y="173.7">U Ramax 1,6</text>
<text x="149.9" y="176.5">L Ra 0,6</text>
<text x="347.1" y="225.6">+0,5</text>
<text x="363.3" y="224.7">-0,1</text>
<text x="363.3" y="222.5">-0,2</text>
<text x="347.1" y="228">+0,2</text>
<text x="375.6" y="230.7">= Ort der Oberflächenprüfung</text>
<text x="342" y="235.7">DIN ISO 13715</text>
<text x="369.2" y="235.3">Oberflächen nach DIN EN ISO 1302</text>
<text x="232.1" y="260.2">Maßstab</text>
<text x="264.3" y="260.2">Datum</text>
<text x="284.7" y="260.2">Name</text>
<text x="247.3" y="265.5">Gez.</text>
<text x="264" y="265.5">09.2014</text>
<text x="281.6" y="265.5">Geisberger</text>
<text x="246.6" y="270.4">Gepr.</text>
<text x="231.2" y="276.4">Arbeitszeit</text>
</g>
<g font-size="2.3">
<text x="65.7" y="35.3">-0,05</text>
<text x="66.5" y="33">0</text>
<text x="225.8" y="78.8" transform="rotate(-90 225.8 78.8)">±0,02</text>
<text x="183.6" y="126.8">+1</text>
<text x="185" y="129.1">0</text>
<text x="62.7" y="141.5">+0,02</text>
<text x="64.1" y="143.8">0</text>
<text x="216.7" y="160.7">+0,03</text>
<text x="42.6" y="162.9">±0,03</text>
<text x="100.4" y="166.8">0</text>
<text x="143.2" y="162.9">±0,02</text>
<text x="194.3" y="167.3">+0,03</text>
<text x="218.1" y="162.9">0</text>
<text x="99.6" y="169.1">-0,05</text>
<text x="195.8" y="169.6">0</text>
<text x="104.6" y="190.9" transform="rotate(-90 104.6 190.9)">0</text>
<text x="102.4" y="192.4" transform="rotate(-90 102.4 192.4)">+0,02</text>
<text x="190.5" y="194" transform="rotate(-90 190.5 194)">+0,06</text>
<text x="192.8" y="194" transform="rotate(-90 192.8 194)">+0,02</text>
<text x="16.3" y="201.7" transform="rotate(-90 16.3 201.7)">0</text>
<text x="18.5" y="202.5" transform="rotate(-90 18.5 202.5)">-0,03</text>
<text x="24.5" y="201.2" transform="rotate(-90 24.5 201.2)">±0,01</text>
<text x="217.4" y="201.8" transform="rotate(-90 217.4 201.8)">0</text>
<text x="219.6" y="202.6" transform="rotate(-90 219.6 202.6)">-0,02</text>
<text x="137.4" y="247.9">±0,03</text>
</g>
<text font-size="2.1" x="192.8" y="281.2">XX</text>
<g font-size="1.3">
<text x="196.2" y="96.9" transform="rotate(5 196.2 96.9)">Ra 3</text>
<text x="136.6" y="176">Ra 2</text>
<text x="48.5" y="204.2" transform="rotate(-90 48.5 204.2)">Ra 1</text>
<text x="370.3" y="230.1">Ra</text>
</g>
</svg>
